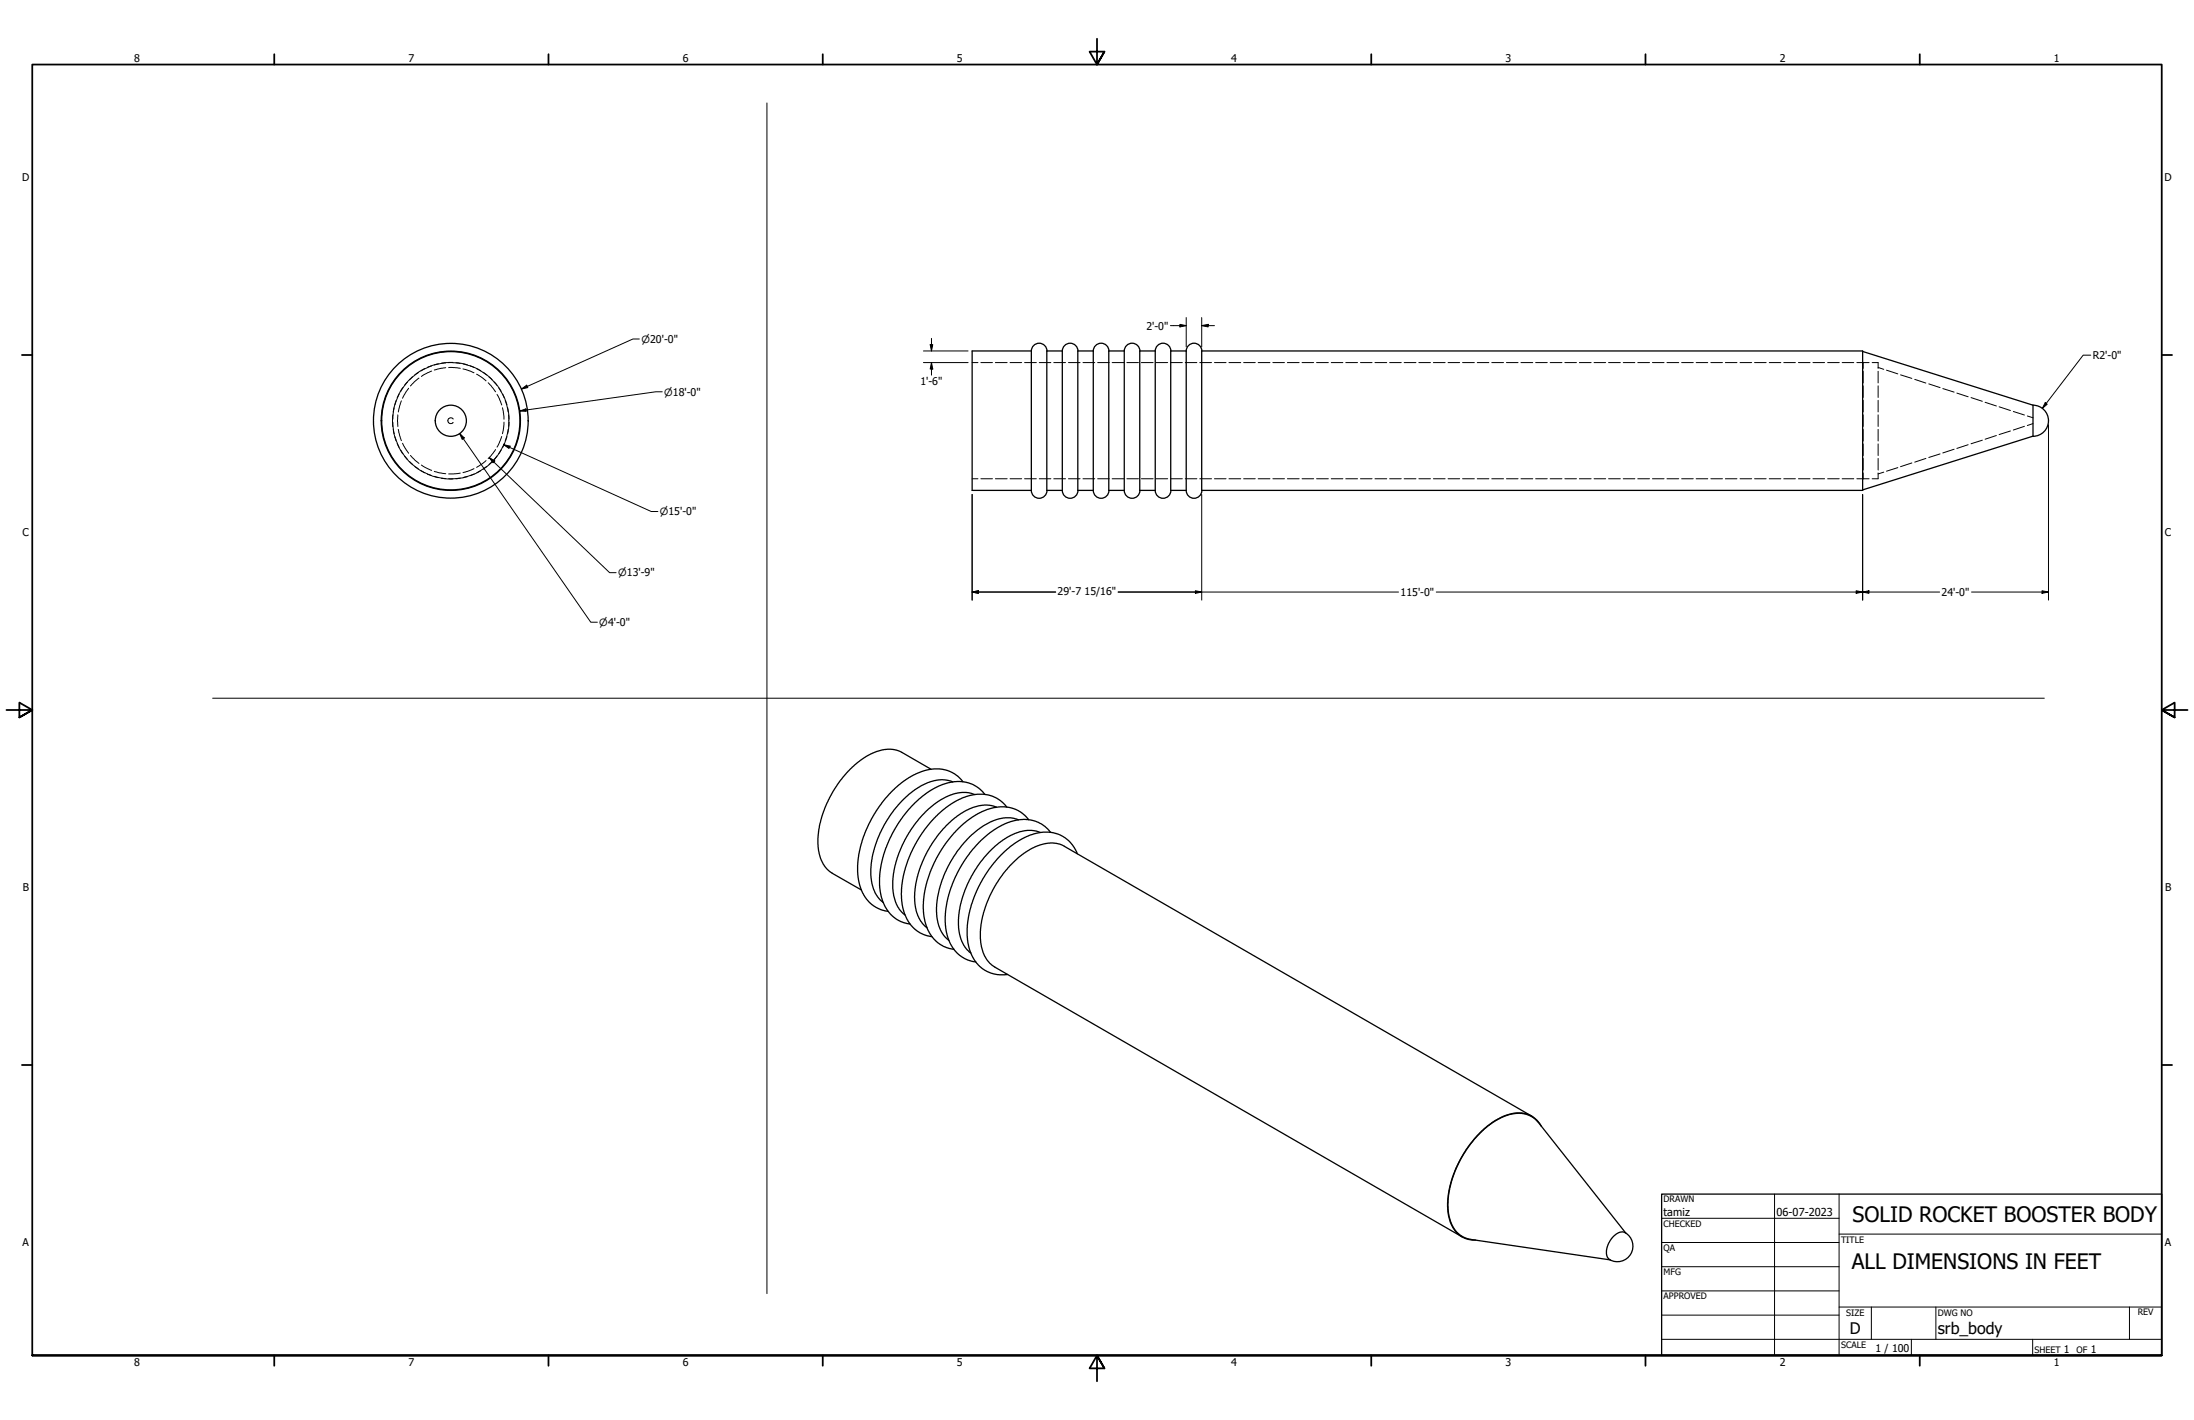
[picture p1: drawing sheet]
<svg xmlns="http://www.w3.org/2000/svg" width="864mm" height="559mm" viewBox="0 0 864 559" stroke-linecap="round" stroke-linejoin="round" font-family="sans-serif">
<!-- layer: Hidden (ANSI) -->
<g fill="none" stroke="#000" stroke-width=".39">
<path d="M155.9 157.7l-1.2 4.4M157.2 155.1l-1.8 4.2M158 157.7l-1.2 4.4M158.6 152.5l-2.3 4.1M160.4 150.4l-2.7 3.7M160.8 152.8l-2.4 3.9M162.4 148.3l-3.1 3.3M164.7 146.6l-3.5 2.9M164.9 148.8l-3.4 3.1M167.2 145l-3.9 2.5M169.9 144l-4.2 2M169.9 146.1l-4 2"/>
<path d="M172.6 143.1l-4.4 1.5M175.5 142.8l-4.6 .8M175.5 144.7l-4.6 .9M176.6 142.7l4.6 .3M176.6 144.7l4.6 .3M178.3 142.6l-4.6 .3M179.5 142.7l4.5 .9M182.2 145.2l4.4 1.5M182.3 143.3l4.4 1.4M185.1 144l4.1 1.9M187.6 147.3l3.7 2.6M187.7 145.2l3.9 2.4"/>
<path d="M190.2 146.5l3.5 3M192.2 150.6l2.9 3.6M192.5 148.3l3.1 3.3M194.6 150.3l2.7 3.7M195.6 155.2l1.9 4.2M196.3 152.6l2.2 4M197.8 155l1.7 4.3M198.9 157.7l1.1 4.4M382.7 142.7h2.2M386.1 142.7h4.6M391.8 142.7h4.6M397.6 142.7h4.5"/>
<path d="M403.3 142.7h4.6M409.1 142.7h4.5M414.8 142.7h4.6M420.6 142.7h4.5M426.3 142.7h4.6M432.1 142.7h4.5M437.8 142.7h4.6M443.5 142.7h4.6M449.3 142.7h4.6M455 142.7h4.6M460.8 142.7h4.6M466.5 142.7h4.6"/>
<path d="M472.2 142.7h4.7M478 142.7h4.6M483.7 142.7h4.7M489.5 142.7h4.6M495.2 142.7h4.7M501 142.7h4.6M506.7 142.7h4.7M512.5 142.7h4.6M518.2 142.7h4.7M524 142.7h4.6M529.7 142.7h4.7M535.5 142.7h4.6"/>
<path d="M541.2 142.7h4.6M547 142.7h4.6M552.7 142.7h4.6M558.5 142.7h4.6M564.2 142.7h4.6M570 142.7h4.5M575.7 142.7h4.6M581.5 142.7h4.5M587.2 142.7h4.6M593 142.7h4.5M598.7 142.7h4.6M604.5 142.7h4.5"/>
<path d="M610.2 142.7h4.6M615.9 142.7h4.6M621.7 142.7h4.6M627.4 142.7h4.6M633.2 142.7h4.6M638.9 142.7h4.6M644.7 142.7h4.6M650.4 142.7h4.6M656.1 142.7h4.7M661.9 142.7h4.6M667.6 142.7h4.6M673.4 142.7h4.6"/>
<path d="M679.1 142.7h4.6M684.9 142.7h4.6M690.6 142.7h4.6M696.4 142.7h4.6M702.1 142.7h4.6M707.9 142.7h4.6M713.6 142.7h4.6M719.4 142.7h4.6M725.1 142.7h4.6M733.2 142.6l-2.3 .1M733.3 142.7h2.4M733.4 142.7v2.3"/>
<path d="M733.4 146.1v4.6M733.4 151.8v4.6M733.4 157.5v4.6M736.9 142.7h2.4v2.3M739.3 146.1v4.6M739.3 151.8v4.6M739.3 157.5v4.6M739.3 144.6l2.2 .8M742.6 145.7l4.4 1.4M748.1 147.5l4.4 1.4M753.7 149.3l4.4 1.4M759.2 151.1l4.5 1.4"/>
<path d="M764.7 152.9l4.5 1.4M770.3 154.7l4.4 1.4M775.8 156.5l4.5 1.4M781.4 158.3l4.4 1.5M154.6 166.1l.6 4.6M154.6 163.3v4.6M154.7 169l1.2 4.5M155.2 160.5l-.6 4.5M155.4 171.8l1.8 4.3M156.3 174.6l2.3 4M156.6 163.3v4.5M156.8 169l1.2 4.4"/>
<path d="M157.7 177.1l2.7 3.7M158.4 174.4l2.4 4M159.3 179.5l3.1 3.4M161.5 179.3l3.4 3.1M178.4 164.9l-1.1-.5-.8 .5-.2 .5 .1 .7 .7 .6h.7l.6-.5M195.1 176.9l-2.9 3.6M195.6 179.5l-3.1 3.3M197.3 177.1l-2.7 3.7M197.5 171.8l-1.9 4.2M197.8 160.5l.6 4.5M198.4 166.1l-.6 4.6M198.5 174.5l-2.2 4.1"/>
<path d="M199.5 171.8l-1.7 4.3M199.8 160.4l.6 4.6M200 169l-1.1 4.4M200.2 163.3v4.5M200.4 166.1l-.6 4.6M733.4 163.3v4.5M733.4 169v4.5M733.4 174.7v4.6M739.3 163.3v4.5M739.3 169v4.5M739.3 174.7v4.6M763.7 178.6l-4.5 1.4"/>
<path d="M769.2 176.8l-4.5 1.4M774.7 175l-4.4 1.5M780.3 173.2l-4.5 1.4M785.8 171.4l-4.4 1.4M786.9 160.1l4.4 1.4M791.3 169.6l-4.4 1.4M792.5 161.9l4.4 1.4M796.9 167.8l-4.4 1.4M798 163.7l2.2 .7M800.2 166.7l-2.2 .7M161.2 181.6l3.5 2.9M163.3 183.6l3.9 2.5"/>
<path d="M165.7 185.2l4.2 1.9M165.9 183l4 2.1M168.2 186.6l4.4 1.4M170.9 187.5l4.6 .8M170.9 185.5l4.6 .9M173.7 188.2l4.6 .3M181.2 188.2l-4.6 .2M181.2 186.2l-4.6 .3M184 187.6l-4.5 .8M186.6 184.4l-4.4 1.6M186.7 186.5l-4.4 1.4M189.2 185.2l-4.1 2"/>
<path d="M191.3 181.3l-3.7 2.6M191.6 183.5l-3.9 2.5M193.7 181.7l-3.5 2.9M382.7 188.4h2.2M386.1 188.4h4.6M391.8 188.4h4.6M397.6 188.4h4.5M403.3 188.4h4.6M409.1 188.4h4.5M414.8 188.4h4.6M420.6 188.4h4.5M426.3 188.4h4.6"/>
<path d="M432.1 188.4h4.5M437.8 188.4h4.6M443.5 188.4h4.6M449.3 188.4h4.6M455 188.4h4.6M460.8 188.4h4.6M466.5 188.4h4.6M472.2 188.4h4.7M478 188.4h4.6M483.7 188.4h4.7M489.5 188.4h4.6M495.2 188.4h4.7"/>
<path d="M501 188.4h4.6M506.7 188.4h4.7M512.5 188.4h4.6M518.2 188.4h4.7M524 188.4h4.6M529.7 188.4h4.7M535.5 188.4h4.6M541.2 188.4h4.6M547 188.4h4.6M552.7 188.4h4.6M558.5 188.4h4.6M564.2 188.4h4.6"/>
<path d="M570 188.4h4.5M575.7 188.4h4.6M581.5 188.4h4.5M587.2 188.4h4.6M593 188.4h4.5M598.7 188.4h4.6M604.5 188.4h4.5M610.2 188.4h4.6M615.9 188.4h4.6M621.7 188.4h4.6M627.4 188.4h4.6M633.2 188.4h4.6"/>
<path d="M638.9 188.4h4.6M644.7 188.4h4.6M650.4 188.4h4.6M656.1 188.4h4.7M661.9 188.4h4.6M667.6 188.4h4.6M673.4 188.4h4.6M679.1 188.4h4.6M684.9 188.4h4.6M690.6 188.4h4.6M696.4 188.4h4.6M702.1 188.4h4.6"/>
<path d="M707.9 188.4h4.6M713.6 188.4h4.6M719.4 188.4h4.6M725.1 188.4h4.6M730.9 188.4h2.3M733.4 180.4v4.6M733.4 186.1v2.3M733.4 188.4h2.3M733.4 188.4l-.2 .1M739.3 180.4v4.6M739.3 186.1v2.3h-2.4M741.5 185.8l-2.2 .7"/>
<path d="M747 184l-4.4 1.4M752.5 182.2l-4.4 1.4M758.1 180.4l-4.4 1.5"/>
</g>
<!-- layer: Visible (ANSI) -->
<g fill="none" stroke="#000" stroke-width=".51">
<path d="M406 138.1a3.1 3.1 0 0 1 3-3 3.1 3.1 0 0 1 3.1 3M406 138.1v54.9M406 138.1h-23.3v54.9h23.3M418.1 138.1a3.1 3.1 0 0 1 3.1-3 3.1 3.1 0 0 1 3.1 3M418.1 138.1h-6v54.9h6M418.1 138.1v54.9M430.3 138.1a3.1 3.1 0 0 1 3.1-3 3.1 3.1 0 0 1 3.1 3M430.3 138.1v54.9M430.3 138.1h-6.1v54.9h6.1M442.5 138.1a3.1 3.1 0 0 1 3.1-3 3.1 3.1 0 0 1 3.1 3M442.5 138.1v54.9M442.5 138.1h-6.1v54.9h6.1"/>
<path d="M454.7 138.1a3.1 3.1 0 0 1 3.1-3 3.1 3.1 0 0 1 3.1 3M454.7 138.1h-6.1v54.9h6.1M454.7 138.1v54.9M466.9 138.1a3.1 3.1 0 0 1 3.1-3 3.1 3.1 0 0 1 3.1 3M466.9 138.1h-6.1v54.9h6.1M466.9 138.1v54.9M473 138.1v54.9M473 138.1h260.2v54.9h-260.2M733.2 138.3l67 21.1M800.2 159.4a6.1 6.1 0 0 1 6.1 6.2 6.1 6.1 0 0 1-6.1 6.1M800.2 159.4v12.2l-67 21.2M406 193a3.1 3.1 0 0 0 3 3.1 3.1 3.1 0 0 0 3.1-3.1"/>
<path d="M418.1 193a3.1 3.1 0 0 0 3.1 3.1 3.1 3.1 0 0 0 3.1-3.1M430.3 193a3.1 3.1 0 0 0 3.1 3.1 3.1 3.1 0 0 0 3.1-3.1M442.5 193a3.1 3.1 0 0 0 3.1 3.1 3.1 3.1 0 0 0 3.1-3.1M454.7 193a3.1 3.1 0 0 0 3.1 3.1 3.1 3.1 0 0 0 3.1-3.1M466.9 193a3.1 3.1 0 0 0 3.1 3.1 3.1 3.1 0 0 0 3.1-3.1M366.5 302.7l-12.6-7.2-3.1-.7-3.5 .3-2.4 .7-3.5 1.6-5.1 3.7-4.3 4.5-4.1 5.9-3.4 6.8-2 6.9-.5 3.7-.1 3.3 1 5.3 1.6 3.2 2.1 2.3 12.4 7.2M375 307.7l-2.6-.7-2.9-.1-3.5 .8-3.8 1.7-3.9 2.8-3.4 3.1-2.9 3.3-3.3 4.9-2.2 4.1-1.9 4.8-1.3 5.1-.5 4.3 .2 5 .9 3.1 1.5 3 2.3 2.3M379 307.7l-1.2-1.6-2-1.6-3.4-1.5-2.6-.4h-2.3l-4.5 .9-5.4 2.6-5.4 4.2-3.6 3.8-4.6 6.4-3.2 6.4-2 5.7-1.1 6.2 .1 6.5 1 4.5 1.2 2.5 1.4 2 1.8 1.7 1.5 1 1.9 .9 3 .7M383.7 312.7l-3.3-.9-3.4 .2-2.9 .9-4 1.9-4.6 3.5-2.6 2.6-3.2 4-2.6 3.9-1.8 3.5-2.2 5.4-1.2 5.1-.5 3.7 .1 4.5 1.1 4.1 1.3 2.7 2.3 2.3M387.7 312.6l-3.1-2.9-1.8-1-2.4-.9-4.7-.2-4.4 1-5.3 2.6-4.4 3.4-2.8 2.7-3.3 3.9-3.5 5.3-3.3 7.1-1.5 4.9-1 6.7 .3 5.6 .7 3 .8 2.2 2.5 3.7 3.1 2.5 2.1 .9 2.5 .5M392.2 317.7l-2.8-.8-4 .2-2.9 .8-4.2 2.2-3.7 2.8-3.3 3.2-3.6 4.6-2.4 3.9-2.2 4.5-1.7 4.8-1 4.1-.4 4.6 .2 3.9 1.1 3.8 1.7 3 1.9 1.8M396.3 317.6l-2.5-2.6-2.1-1.2-2.5-.9-4.6-.4-3 .6-2.3 .7-5.1 2.7-5 4-4.3 4.7-4 6-3.4 7-2 6.6-.7 5 .3 6.1 1 3.8 1.3 2.8 1.4 1.9 3.2 2.6 2.5 1.1 2.3 .5"/>
<path d="M400.9 322.6l-3-.8-3 .1-4.1 1.1-3.6 1.9-3.1 2.3-3.5 3.3-4.1 4.9-2.3 3.6-2.3 4.7-1.7 4.5-1.2 5.1-.4 3.7 .2 4.2 .8 3.4 1.7 3.3 2.2 2.2M404.9 322.6l-2.6-2.7-1.7-1-2.6-1-4.4-.4-4.9 1-4.5 2.1-5.7 4.2-4.3 4.6-4.5 6.4-3.1 6.2-2 6.1-1.1 6.5 .2 6 1.4 5 2.5 4 1.7 1.5 1.9 1.2 1.6 .7 2.7 .6M409.5 327.6l-2.8-.8-3.3 .1-3.9 1.1-3.3 1.6-3 2.1-4 3.7-3.7 4.5-3.2 5-3.4 8-1.1 4.2-.5 4.6 .1 4 .9 4.1 1.5 2.9 2.3 2.3M413.5 327.5l-3.1-3-3.7-1.6-2.1-.4h-2.9l-4.7 1.1-5.3 2.7-5.6 4.4-4.5 5.1-3.9 6-2.7 5.8-2.3 7.4-.7 5.5 .4 5.6 .5 2.2 1.2 3.2 2.6 3.6 3.6 2.4 3.8 1M424.1 336l-1.3-2.5-1.8-2.3-3.6-2.6-2.7-.9-1.8-.2h-2.4l-3.4 .6-5 2.1-2.7 1.7-3.2 2.5-4.8 5-4.6 6.5-3.4 7.1-2.1 7.5-.6 3.7v4.1l.7 4.6 2 4.7 1.5 2 1.9 1.7 1.9 1.1 2.3 .8 2.3 .4 3.3-.1M602.9 439.2l-184.9-106.7-3.5-.8-2.8 .2-3.8 1.2-2.6 1.2-4.2 2.9-3.5 3.4-2.3 2.7-3.2 4.6-3.9 7.9-1.4 4.5-.9 6.1 .1 4.5 1 4.1 1.6 2.8 2 2.1 184.9 106.8M606.7 443.3l-1.2-1.9-1.7-1.6-3.1-1.5-3.9-.3-4 .8-4.2 2.1-4.3 3.2-4.2 4.3-4 5.5-2.9 5.5-2.4 6.9-1 5.9 .2 5.5 .9 3.4 2.3 3.8 1.5 1.4 1.9 1 2.8 .7h1.5M639.7 485.1a6 6 0 0 1 2.1 8.8 6 6 0 0 1-9 1l-.5-1.4 .1-1.9 .7-2.1 1.1-1.9 1.3-1.4 1.7-1.1 1.2-.3 1.2 .3M640 485.3l-34.5-43.6-1.6-1.6-2-1.2-2.4-.7-2.9-.1-2.9 .6-4.2 1.8-3.9 2.7-2.9 2.6-3.4 3.8-3.5 5.1-2.1 4-2.1 5.4-1.3 5.4-.4 4.2 .3 3.9 .9 3.3 1.5 3 1.9 2 1.8 1.1 2.2 .7 55.4 8.1"/>
<circle cx="177.4" cy="165.6" r="30.5"/>
<circle cx="177.5" cy="165.6" r="6.1"/>
<circle cx="177.5" cy="165.6" r="27.2"/>
<circle cx="177.5" cy="165.6" r="27.4"/>
</g>
<!-- layer: Border (ANSI) -->
<g fill="none" stroke="#000" stroke-width=".7">
<path d="M431.8 15.2v10.2l-2.9-5.1h5.8l-2.9 5.1 2.9-5.1M107.9 21.3v4.1M215.9 21.3v4.1M323.8 21.3v4.1M539.8 21.3v4.1M647.7 21.3v4.1M755.6 21.3v4.1M8.6 139.7h4.1M850.9 139.7h4.1M2.5 279.4h10.2l-5.1-2.9v5.8l5.1-2.9-5.1 2.9M861.1 279.4h-10.2l5.1-2.9v5.8l-5.1-2.9 5.1 2.9M8.6 419.1h4.1"/>
<path d="M850.9 419.1h4.1M12.7 533.4v-508h838.2v508h-838.2h838.2M107.9 533.4v4.1M215.9 533.4v4.1M323.8 533.4v4.1M434.7 538.5l-2.9-5.1 2.9 5.1h-5.8l2.9-5.1v10.2M539.8 533.4v4.1M647.7 533.4v4.1M755.6 533.4v4.1"/>
</g>
<!-- layer: Title (ANSI) -->
<g fill="none" stroke="#000" stroke-width=".39">
<path d="M654 479.4h69.9M698.5 469.9v63.5M723.9 469.9v63.5M654 488.9h69.9M654 498.5h69.9M723.9 485.6h127M654 508h69.9M654 517.5h69.9M723.9 514.3h127M736.6 514.3v12.7M762 514.3v12.7M838.2 514.3v12.7"/>
<path d="M654 527h196.9M752.3 527v6.4M800.1 527v6.4"/>
</g>
<path d="M654 469.9h196.9v63.5h-196.9z" fill="none" stroke="#000" stroke-width=".51"/>
<!-- layer: Sketch Geometry (ANSI) -->
<path d="M301.9 40.5v468.6M83.7 274.8h721" fill="none" stroke="#000" stroke-width=".39"/>
<!-- layer: Dimension (ANSI) -->
<g fill="none" stroke="#000" stroke-width=".39">
<path d="M251.7 133.4h-2.6l-43.9 19.7M363.5 138.1h17.6M366.1 135.6h1.1l-.6 2.5zM366.6 133.2v4.9M460.7 128.1h6.2M464.4 127.6l2.5 .5-2.5 .6zM466.9 125v11.5M473 128.1l2.6-.5v1.1zM473 125v11.5M473 128.1h5M823 139.8h-3l-16.1 20.9M205.2 153.1l2.1-1.5 .5 .9z"/>
<path d="M260.7 154.2h-2.6l-53.5 7.5M363.5 142.7h17.6M366.6 142.7l.6 2.5h-1.1zM366.6 142.7v4.9M805.1 158.4l.7 .7-1.9 1.6zM180.9 170.6l1.9 1.7-.9 .6zM180.9 170.6l51.6 74.3h2.6M198.2 175l2.6 .6-.5 .9zM198.2 175l58.1 26.3h2.7M204.6 161.7l2.4-.8 .1 1zM806.3 167.1v69.1M192.6 180.1l2.2 1.3-.7 .7z"/>
<path d="M192.6 180.1l47.4 45.3h2.5M382.7 194.6v41.6M473 194.6v41.6M733.2 194.6v41.6M382.7 233l2.4-.5v1zM382.7 233h32.8M440.1 233h110.4M470.5 232.5l2.5 .5-2.5 .5zM565.3 233h198.2M730.6 232.5l2.6 .5-2.6 .5zM733.2 233l2.4-.5v1zM776 233h30.3"/>
<path d="M803.8 232.5l2.5 .5-2.5 .5z"/>
</g>
<g fill="#000">
<path d="M366.1 135.6h1.1l-.6 2.5zM464.4 127.6l2.5 .5-2.5 .6zM473 128.1l2.6-.5v1.1zM205.2 153.1l2.1-1.5 .5 .9zM366.6 142.7l.6 2.5h-1.1zM805.1 158.4l.7 .7-1.9 1.6zM180.9 170.6l1.9 1.7-.9 .6zM198.2 175l2.6 .6-.5 .9zM204.6 161.7l2.4-.8 .1 1zM192.6 180.1l2.2 1.3-.7 .7zM382.7 233l2.4-.5v1zM470.5 232.5l2.5 .5-2.5 .5z"/>
<path d="M730.6 232.5l2.6 .5-2.6 .5zM733.2 233l2.4-.5v1zM803.8 232.5l2.5 .5-2.5 .5z"/>
</g>
<g font-size="8.4">
<text x="729.2" y="481.1">SOLID ROCKET BOOSTER BODY</text>
<text x="728.9" y="499.3">ALL DIMENSIONS IN FEET</text>
</g>
<g font-size="6.3">
<text x="728.1" y="524.9">D</text>
<text x="762.8" y="525">srb_body</text>
</g>
<g font-size="4.3">
<text x="654.8" y="478.6">tamiz</text>
<text x="699.3" y="478.6">06-07-2023</text>
</g>
<g font-size="4.2">
<text x="52.8" y="24.4">8</text>
<text x="160.8" y="24.4">7</text>
<text x="268.7" y="24.4">6</text>
<text x="376.7" y="24.4">5</text>
<text x="484.6" y="24.4">4</text>
<text x="592.6" y="24.4">3</text>
<text x="700.5" y="24.4">2</text>
<text x="808.5" y="24.4">1</text>
<text x="8.8" y="71.4">D</text>
<text x="852" y="71.4">D</text>
<text x="451.2" y="129.7">2'-0&quot;</text>
<text x="823.8" y="141.3">R2'-0&quot;</text>
<text x="362.3" y="151.6">1'-6&quot;</text>
<text x="8.9" y="211.1">C</text>
<text x="852.2" y="211.1">C</text>
<text x="416.3" y="234.3">29'-7</text>
<text x="426.9" y="234.3">15/16&quot;</text>
<text x="551.2" y="234.6">115'-0&quot;</text>
<text x="764.2" y="234.6">24'-0&quot;</text>
<text x="9" y="350.8">B</text>
<text x="852.2" y="350.8">B</text>
<text x="8.9" y="490.5">A</text>
<text x="852.2" y="490.5">A</text>
<text x="738.2" y="532">1 / 100</text>
<text x="812.4" y="532.6">1</text>
<text x="823" y="532.6">1</text>
<text x="52.8" y="537.5">8</text>
<text x="160.8" y="537.5">7</text>
<text x="268.7" y="537.5">6</text>
<text x="376.7" y="537.5">5</text>
<text x="484.6" y="537.5">4</text>
<text x="592.6" y="537.5">3</text>
<text x="700.5" y="537.5">2</text>
<text x="808.5" y="537.5">1</text>
</g>
<g font-size="3.9">
<text x="252.5" y="134.9">⌀20'-0&quot;</text>
<text x="261.5" y="155.6">⌀18'-0&quot;</text>
<text x="259.7" y="202.8">⌀15'-0&quot;</text>
<text x="243.3" y="226.8">⌀13'-9&quot;</text>
<text x="235.9" y="246.3">⌀4'-0&quot;</text>
</g>
<g font-size="3.5">
<text x="654.8" y="473.2">DRAWN</text>
<text x="654.8" y="482.8">CHECKED</text>
<text x="724.7" y="488.9">TITLE</text>
<text x="654.8" y="492.3">QA</text>
<text x="654.8" y="501.8">MFG</text>
<text x="654.8" y="511.4">APPROVED</text>
<text x="726.7" y="517.7">SIZE</text>
<text x="762.8" y="517.7">DWG NO</text>
<text x="841.4" y="517.7">REV</text>
<text x="724.7" y="530.4">SCALE</text>
<text x="800.9" y="532.6">SHEET</text>
<text x="817.4" y="532.6">OF</text>
</g>
</svg>
